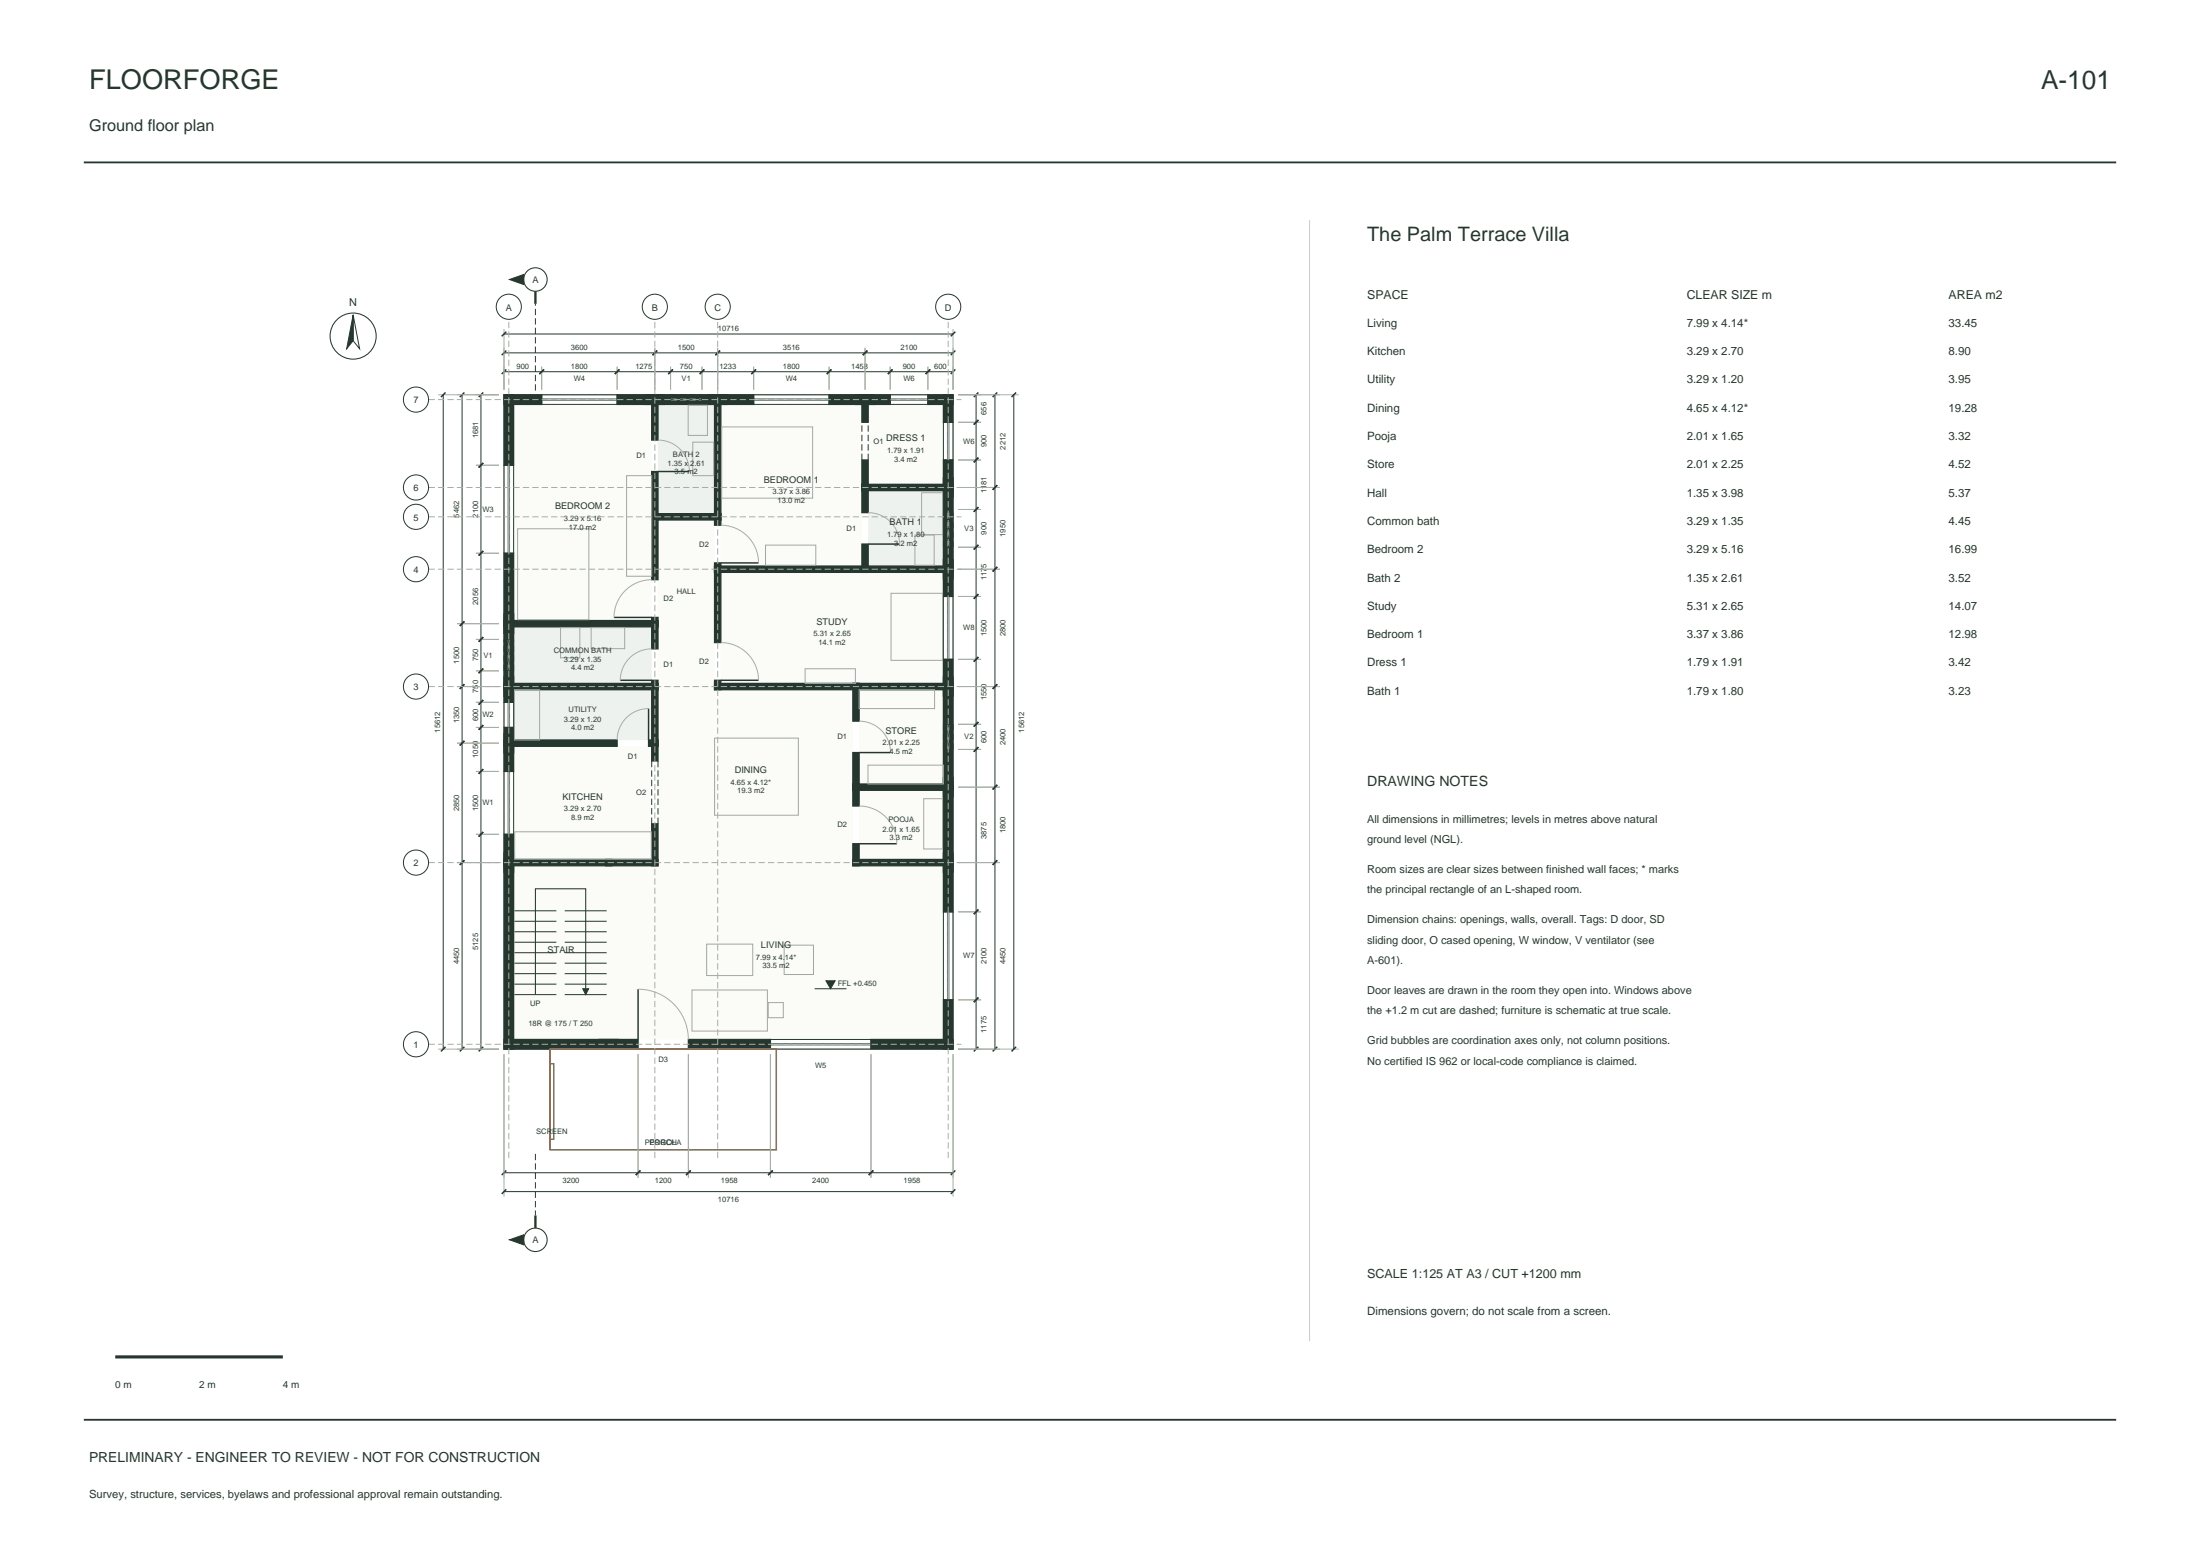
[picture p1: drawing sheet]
<svg xmlns="http://www.w3.org/2000/svg" width="420mm" height="297mm" viewBox="0 0 420 297" stroke-linecap="round" stroke-linejoin="round" font-family="sans-serif">
<path d="M16 31h388M16 271h388" fill="none" stroke="#25372f" stroke-width=".35"/>
<g fill="#fbfbf7">
<path d="M98.1 165.2h18.1v33.2h-18.1z" fill-rule="evenodd"/>
<path d="M116.2 165.2h9.4v-.6h37.2v.6h17.3v33.2h-63.9z" fill-rule="evenodd"/>
<path d="M98.1 142.4h26.3v21.6h-26.3z" fill-rule="evenodd"/>
</g>
<path d="M98.1 131.6h26.3v9.6h-26.3z" fill-rule="evenodd" fill="#eef2ef"/>
<g fill="#fbfbf7">
<path d="M125.6 131h10.8v.6h26.4v33h-37.2z" fill-rule="evenodd"/>
<path d="M164 150.8h16.1v13.2h-16.1z" fill-rule="evenodd"/>
<path d="M164 131.6h16.1v18h-16.1z" fill-rule="evenodd"/>
<path d="M125.6 99.2h10.8v31.8h-10.8z" fill-rule="evenodd"/>
</g>
<path d="M98.1 119.6h26.3v10.8h-26.3z" fill-rule="evenodd" fill="#eef2ef"/>
<path d="M98.1 77.2h26.3v41.2h-26.3z" fill-rule="evenodd" fill="#fbfbf7"/>
<path d="M125.6 77.2h10.8v20.8h-10.8z" fill-rule="evenodd" fill="#eef2ef"/>
<g fill="#fbfbf7">
<path d="M137.6 109.2h42.5v21.2h-42.5z" fill-rule="evenodd"/>
<path d="M137.6 77.2h26.9v30.8h-26.9z" fill-rule="evenodd"/>
<path d="M165.7 77.2h14.4v15.2h-14.4z" fill-rule="evenodd"/>
</g>
<path d="M165.7 93.6h14.4v14.4h-14.4z" fill-rule="evenodd" fill="#eef2ef"/>
<g fill="none" stroke="#a8afa4" stroke-width=".19">
<path d="M83.7 75.4h11.6M96.2 75.4h85.7v124.8h-85.7zM96.2 62.8v11.6M103.4 70v4.4M117.8 70v4.4M125 66.4v8M128 70v4.4M134 70v4.4M137 66.4v8M143.9 70v4.4M158.3 70v4.4M165.1 66.4v8"/>
<path d="M169.9 70v4.4M177.1 70v4.4M181.9 62.8v11.6M182.9 75.4h11.6M90.9 88.8h4.4M125.6 84a6 6 0 0 1 6 6M165.7 97.8a6 6 0 0 1 6 6M182.9 97.2h4.4M182.9 87.8h4.4M182.9 80.6h4.4M182.9 93h8M87.3 119h8"/>
<path d="M90.9 105.6h4.4M124.4 110.6a7.2 7.2 0 0 0-7.2 7.2M137.6 100.2a7.2 7.2 0 0 1 7.2 7.2M182.9 113.8h4.4M182.9 104.4h4.4M182.9 108.6h8M87.3 131h8M90.9 138.8h4.4M90.9 134h4.4M90.9 128h4.4M90.9 122h4.4M123.8 135.2a6 6 0 0 0-6 6"/>
<path d="M124.4 123.8a6 6 0 0 0-6 6M137.6 122.6a7.2 7.2 0 0 1 7.2 7.2M164 137.6a6 6 0 0 1 6 6M182.9 131h8M182.9 138.2h4.4M182.9 125.8h4.4M87.3 141.8h8M90.9 159.2h4.4M90.9 147.2h4.4M164 153.8a7.2 7.2 0 0 1 7.2 7.2M182.9 143h4.4M182.9 150.2h8"/>
<path d="M87.3 164.6h8M182.9 164.6h8M182.9 174h4.4M121.8 188.8a9.6 9.6 0 0 1 9.6 9.6M182.9 190.8h4.4M83.7 200.2h11.6M96.2 201.2v27.2M121.8 201.2v23.6M131.4 201.2v23.6M147.1 201.2v23.6M166.3 201.2v23.6M181.9 201.2v27.2"/>
<path d="M182.9 200.2h11.6"/>
</g>
<g fill="#25372f" stroke="#25372f" stroke-width=".25">
<path d="M96.2 162.8h1.9v37.4h-1.9z" fill-rule="evenodd"/>
<path d="M96.2 198.4h21.9v1.8h-21.9z" fill-rule="evenodd"/>
<path d="M96.2 140h1.9v7.2h-1.9z" fill-rule="evenodd"/>
<path d="M96.2 159.2h1.9v7.3h-1.9z" fill-rule="evenodd"/>
<path d="M96.2 164h20.6v1.2h-20.6z" fill-rule="evenodd"/>
<path d="M96.2 129.2h1.9v4.8h-1.9z" fill-rule="evenodd"/>
<path d="M96.2 138.8h1.9v4.9h-1.9z" fill-rule="evenodd"/>
<path d="M123.8 141.2h1.8v1.2h-1.8z" fill-rule="evenodd"/>
<path d="M96.2 141.2h21.6v1.2h-21.6z" fill-rule="evenodd"/>
<path d="M96.2 117.2h1.9v15.7h-1.9z" fill-rule="evenodd"/>
<path d="M96.2 130.4h29.4v1.2h-29.4z" fill-rule="evenodd"/>
<path d="M96.2 105.6h1.9v15.3h-1.9z" fill-rule="evenodd"/>
<path d="M96.2 75.4h1.9v13.4h-1.9z" fill-rule="evenodd"/>
<path d="M96.2 118.4h29.4v1.2h-29.4z" fill-rule="evenodd"/>
<path d="M117.8 75.4h9.1v1.8h-9.1z" fill-rule="evenodd"/>
<path d="M96.2 75.4h7.2v1.8h-7.2z" fill-rule="evenodd"/>
<path d="M114.4 198.4h7.4v1.8h-7.4z" fill-rule="evenodd"/>
<path d="M166.3 198.4h15.6v1.8h-15.6z" fill-rule="evenodd"/>
<path d="M131.4 198.4h15.7v1.8h-15.7z" fill-rule="evenodd"/>
<path d="M115.6 164h10v1.2h-10z" fill-rule="evenodd"/>
<path d="M124.4 141.2h1.2v4h-1.2z" fill-rule="evenodd"/>
<path d="M124.4 157.2h1.2v8h-1.2z" fill-rule="evenodd"/>
<path d="M124.4 130.4h1.2v12h-1.2z" fill-rule="evenodd"/>
<path d="M124.4 118.4h1.2v5.4h-1.2z" fill-rule="evenodd"/>
<path d="M124.4 129.8h1.2v1.8h-1.2z" fill-rule="evenodd"/>
<path d="M124.4 98h1.2v12.6h-1.2z" fill-rule="evenodd"/>
<path d="M124.4 117.8h1.2v1.8h-1.2z" fill-rule="evenodd"/>
<path d="M124.4 90h1.2v9.2h-1.2z" fill-rule="evenodd"/>
<path d="M124.4 75.4h1.2v8.6h-1.2z" fill-rule="evenodd"/>
<path d="M124.4 98h13.2v1.2h-13.2z" fill-rule="evenodd"/>
<path d="M123.2 75.4h15.7v1.8h-15.7z" fill-rule="evenodd"/>
<path d="M136.4 108h1.2v14.6h-1.2z" fill-rule="evenodd"/>
<path d="M136.4 129.8h1.2v1.8h-1.2z" fill-rule="evenodd"/>
<path d="M136.4 130.4h27.6v1.2h-27.6z" fill-rule="evenodd"/>
<path d="M136.4 98h1.2v2.2h-1.2z" fill-rule="evenodd"/>
<path d="M136.4 107.4h1.2v1.8h-1.2z" fill-rule="evenodd"/>
<path d="M136.4 108h29.3v1.2h-29.3z" fill-rule="evenodd"/>
<path d="M136.4 75.4h1.2v23.8h-1.2z" fill-rule="evenodd"/>
<path d="M158.3 75.4h8.7v1.8h-8.7z" fill-rule="evenodd"/>
<path d="M135.2 75.4h8.7v1.8h-8.7z" fill-rule="evenodd"/>
<path d="M162.8 149.6h1.2v4.2h-1.2z" fill-rule="evenodd"/>
<path d="M162.8 161h1.2v4.2h-1.2z" fill-rule="evenodd"/>
<path d="M162.8 164h19.1v1.2h-19.1z" fill-rule="evenodd"/>
<path d="M162.8 130.4h1.2v7.2h-1.2z" fill-rule="evenodd"/>
<path d="M162.8 143.6h1.2v7.2h-1.2z" fill-rule="evenodd"/>
<path d="M162.8 149.6h19.1v1.2h-19.1z" fill-rule="evenodd"/>
<path d="M162.8 130.4h19.1v1.2h-19.1z" fill-rule="evenodd"/>
<path d="M164.5 92.4h1.2v5.4h-1.2z" fill-rule="evenodd"/>
<path d="M164.5 103.8h1.2v5.4h-1.2z" fill-rule="evenodd"/>
<path d="M164.5 108h17.4v1.2h-17.4z" fill-rule="evenodd"/>
<path d="M164.5 87.8h1.2v5.8h-1.2z" fill-rule="evenodd"/>
<path d="M164.5 75.4h1.2v5.2h-1.2z" fill-rule="evenodd"/>
<path d="M164.5 92.4h17.4v1.2h-17.4z" fill-rule="evenodd"/>
<path d="M163.3 75.4h6.6v1.8h-6.6z" fill-rule="evenodd"/>
<path d="M177.1 75.4h4.8v1.8h-4.8z" fill-rule="evenodd"/>
<path d="M180.1 162.8h1.8v11.2h-1.8z" fill-rule="evenodd"/>
<path d="M180.1 190.8h1.8v9.4h-1.8z" fill-rule="evenodd"/>
<path d="M180.1 148.4h1.8v18.1h-1.8z" fill-rule="evenodd"/>
<path d="M180.1 129.2h1.8v22.9h-1.8z" fill-rule="evenodd"/>
<path d="M180.1 106.8h1.8v7h-1.8z" fill-rule="evenodd"/>
<path d="M180.1 125.8h1.8v7.1h-1.8z" fill-rule="evenodd"/>
<path d="M180.1 91.2h1.8v19.3h-1.8z" fill-rule="evenodd"/>
<path d="M180.1 87.8h1.8v7.1h-1.8z" fill-rule="evenodd"/>
<path d="M180.1 75.4h1.8v5.2h-1.8z" fill-rule="evenodd"/>
</g>
<g fill="none" stroke="#25372f" stroke-width=".28">
<path d="M85.1 74.9l-.9 .9M88.7 74.9l-.9 .9M92.3 74.9l-.9 .9M96.7 70.5l-.9 .9M96.7 66.9l-.9 .9M96.7 63.3l-.9 .9M103.9 70.5l-.9 .9M118.3 70.5l-.9 .9M125.5 66.9l-.9 .9M128.5 70.5l-.9 .9M134.5 70.5l-.9 .9M137.5 66.9l-.9 .9"/>
<path d="M144.3 70.5l-.9 .9M158.7 70.5l-.9 .9M165.6 66.9l-.9 .9M170.4 70.5l-.9 .9M177.6 70.5l-.9 .9M182.4 70.5l-.9 .9M182.4 66.9l-.9 .9M182.4 63.3l-.9 .9M186.8 74.9l-.9 .9M190.4 74.9l-.9 .9M194 74.9l-.9 .9M92.3 88.4l-.9 .8"/>
<path d="M125.6 90h6M186.8 96.8l-.9 .9M186.8 87.4l-.9 .8M186.8 80.2l-.9 .8M190.4 92.6l-.9 .9M88.7 118.6l-.9 .9M92.3 105.2l-.9 .8M117.2 117.8h7.2M137.6 107.4h7.2M165.7 103.8h6M186.8 113.4l-.9 .9M186.8 104l-.9 .9"/>
<path d="M190.4 108.2l-.9 .9M88.7 130.6l-.9 .9M92.3 138.4l-.9 .9M92.3 133.6l-.9 .9M92.3 127.6l-.9 .9M92.3 121.6l-.9 .9M118.4 129.8h6M123.8 135.2v6M137.6 129.8h7.2M186.8 137.8l-.9 .9M186.8 125.4l-.9 .9M190.4 130.6l-.9 .9"/>
<path d="M88.7 141.4l-.9 .9M92.3 158.8l-.9 .9M92.3 146.8l-.9 .9M164 143.6h6M186.8 142.6l-.9 .9M190.4 149.8l-.9 .9M88.7 164.2l-.9 .9M164 161h7.2M186.8 173.6l-.9 .9M190.4 164.2l-.9 .9M85.1 199.8l-.9 .9M88.7 199.8l-.9 .9"/>
<path d="M92.3 199.8l-.9 .9M121.8 188.8v9.6M186.8 199.8l-.9 .9M186.8 190.4l-.9 .9M190.4 199.8l-.9 .9M194 199.8l-.9 .9M96.7 223.4l-.9 .9M96.7 227l-.9 .9M122.3 223.4l-.9 .9M131.9 223.4l-.9 .9M147.5 223.4l-.9 .9M166.7 223.4l-.9 .9"/>
<path d="M182.4 223.4l-.9 .9M182.4 227l-.9 .9"/>
</g>
<g fill="none" stroke="#25372f" stroke-width=".19" stroke-dasharray="1.2 .6" stroke-linecap="butt">
<path d="M102.2 74.6v-16.6M128 75.4h6M128 77.2h6M164.5 87.8v-7.2M165.7 87.8v-7.2M180.1 104.4v-7.2M181.9 104.4v-7.2M96.2 128v-6M98.1 128v-6M124.4 157.2v-12M125.6 157.2v-12M180.1 143v-4.8"/>
<path d="M181.9 143v-4.8M102.2 220.2v11.8"/>
</g>
<g fill="none" stroke="#25372f" stroke-width=".19">
<path d="M67.4 60.1l1.2 6.5-1.2-1.6zM84.6 75.4v124.8M88.2 75.4v124.8M91.8 75.4v124.8M96.2 71h85.7M96.2 67.4h85.7M96.2 63.8h85.7M103.4 75.4h14.4v1.8h-14.4zM128 75.4v1.8M134 75.4v1.8M143.9 75.4h14.4v1.8h-14.4zM169.9 75.4h7.2v1.8h-7.2z"/>
<path d="M186.3 75.4v124.8M189.9 75.4v124.8M193.5 75.4v124.8M96.2 88.8h1.9v16.8h-1.9zM180.1 80.6h1.8v7.2h-1.8zM180.1 97.2h1.8M180.1 113.8h1.8v12h-1.8zM180.1 104.4h1.8M96.2 134h1.9v4.8h-1.9zM96.2 128h1.9M96.2 122h1.9M180.1 138.2h1.8"/>
<path d="M96.2 147.2h1.9v12h-1.9zM180.1 143h1.8M98.2 179.8h8M98.2 177.8h8M98.2 175.8h8M98.2 173.8h8M107.8 179.8h8M107.8 177.8h8M107.8 175.8h8M107.8 173.8h8M180.1 174h1.8v16.8h-1.8zM98.2 189.8h8"/>
<path d="M98.2 187.8h8M98.2 185.8h8M98.2 183.8h8M98.2 181.8h8M107.8 189.8h8M107.8 187.8h8M107.8 185.8h8M107.8 183.8h8M107.8 181.8h8M147.1 198.4h19.2v1.8h-19.2zM155.5 188.7h6.1M96.2 223.8h85.7"/>
<path d="M96.2 227.4h85.7"/>
<circle cx="97.1" cy="58.6" r="2.4"/>
<circle cx="125" cy="58.6" r="2.4"/>
<circle cx="137" cy="58.6" r="2.4"/>
<circle cx="181" cy="58.6" r="2.4"/>
<circle cx="79.4" cy="76.3" r="2.4"/>
<circle cx="79.4" cy="93" r="2.4"/>
<circle cx="79.4" cy="98.6" r="2.4"/>
<circle cx="79.4" cy="108.6" r="2.4"/>
<circle cx="79.4" cy="131" r="2.4"/>
<circle cx="79.4" cy="164.6" r="2.4"/>
<circle cx="79.4" cy="199.3" r="2.4"/>
</g>
<g fill="none" stroke="#5f7d78" stroke-width=".19">
<path d="M103.4 76.1h14.4M103.4 76.4h14.4M143.9 76.1h14.4M143.9 76.4h14.4M169.9 76.1h7.2M169.9 76.4h7.2M97 88.8v16.8M97.3 88.8v16.8M180.9 80.6v7.2M181.2 80.6v7.2M180.9 113.8v12M181.2 113.8v12"/>
<path d="M97 134v4.8M97.3 134v4.8M97 147.2v12M97.3 147.2v12M180.9 174v16.8M181.2 174v16.8M147.1 199.5h19.2M147.1 199.2h19.2"/>
</g>
<path d="M128 76.1h6M128 76.4h6M180.9 104.4v-7.2M181.2 104.4v-7.2M97 128v-6M97.3 128v-6M180.9 143v-4.8M181.2 143v-4.8" fill="none" stroke="#5f7d78" stroke-width=".19" stroke-dasharray="1.2 .6" stroke-linecap="butt"/>
<g fill="none" stroke="#25372f" stroke-width=".2">
<path d="M102.2 189.8v-20.2h9.6v20.2"/>
<circle cx="102.2" cy="53.4" r="2.24"/>
<circle cx="67.4" cy="64.2" r="4.4"/>
<circle cx="102.2" cy="236.6" r="2.24"/>
</g>
<g fill="#25372f" stroke="#25372f" stroke-width=".19">
<path d="M111.3 188.7h1.1l-.6 1.1z"/>
<path d="M157.7 187.2h1.7l-.8 1.5z"/>
<path d="M97.3 236.6l2.7-.9v1.9z"/>
<path d="M97.3 53.4l2.7-1v1.9z"/>
<path d="M67.4 60.1v4.9l-1.2 1.6z"/>
</g>
<g fill="none" stroke="#a3aaa1" stroke-width=".19">
<path d="M131.4 77.4h3.7v5.7h-3.7zM119.6 90.8h4.8v19.2h-4.8zM132.3 84.4h4v6.4h-4zM137.8 81.5h17.3v13.6h-17.3zM175.9 94h4v8h-4zM98.8 100.9h13.6v17.4h-13.6zM107 119.8h3.7v5.8h-3.7zM112.9 119.8h6.4v4h-6.4zM146.1 104h9.6v3.9h-9.6zM170.1 113.2h9.8v12.8h-9.8zM174.7 102.1h3.6v5.8h-3.6zM98.2 131.6h4.8v9.6h-4.8z"/>
<path d="M153.7 127.6h9.6v2.8h-9.6zM164 131.6h14.4v3.6h-14.4zM98.3 158.8h26v5.2h-26zM136.4 140.9h16v14.7h-16zM165.7 146h14.4v3.6h-14.4zM176.3 152.4h3.6v9.6h-3.6zM132.1 189h14.4v7.8h-14.4zM134.9 180.2h8.8v6h-8.8zM146.7 191.4h2.8v2.8h-2.8zM149.7 180.4h5.6v5.6h-5.6z"/>
</g>
<path d="M105 200.2h43.2v19.2h-43.2zM105 203h.7v14.4h-.7z" fill="none" stroke="#9e653f" stroke-width=".25"/>
<path d="M81.8 76.3h101.7M81.8 98.6h101.7M81.8 93h101.7M81.8 108.6h101.7M81.8 131h101.7M81.8 164.6h101.7M81.8 199.3h101.7M97.1 221v-160M125 221v-160M137 221v-160M181 221v-160" fill="none" stroke="#a8afa4" stroke-width=".19" stroke-dasharray="1.2 .6" stroke-linecap="butt"/>
<path d="M102.2 55.6v2.4M102.2 232v2.4" fill="none" stroke="#25372f" stroke-width=".45"/>
<path d="M250 42v214" fill="none" stroke="#c9d0c7" stroke-width=".2"/>
<path d="M22 259h32" fill="none" stroke="#25372f" stroke-width=".6"/>
<text font-size="5.2" fill="#25372f" x="17" y="17">FLOORFORGE</text>
<text font-size="5" fill="#25372f" x="389.7" y="17">A-101</text>
<text font-size="3.8" fill="#25372f" x="261" y="46">The Palm Terrace Villa</text>
<text font-size="3.1" fill="#25372f" x="17" y="25">Ground floor plan</text>
<text font-size="2.7" fill="#25372f" x="261" y="150">DRAWING NOTES</text>
<text font-size="2.6" fill="#25372f" x="17" y="279">PRELIMINARY - ENGINEER TO REVIEW - NOT FOR CONSTRUCTION</text>
<text font-size="2.4" fill="#25372f" x="261" y="244">SCALE 1:125 AT A3 / CUT +1200 mm</text>
<g font-size="2.3" fill="#25372f">
<text x="261" y="57">SPACE</text>
<text x="322" y="57">CLEAR SIZE m</text>
<text x="372" y="57">AREA m2</text>
</g>
<g font-size="2.2" fill="#25372f">
<text x="261" y="62.4">Living</text>
<text x="322" y="62.4">7.99 x 4.14*</text>
<text x="372" y="62.4">33.45</text>
<text x="261" y="67.8">Kitchen</text>
<text x="322" y="67.8">3.29 x 2.70</text>
<text x="372" y="67.8">8.90</text>
<text x="261" y="73.2">Utility</text>
<text x="322" y="73.2">3.29 x 1.20</text>
<text x="372" y="73.2">3.95</text>
<text x="261" y="78.6">Dining</text>
<text x="322" y="78.6">4.65 x 4.12*</text>
<text x="372" y="78.6">19.28</text>
<text x="261" y="84">Pooja</text>
<text x="261" y="89.4">Store</text>
<text x="322" y="84">2.01 x 1.65</text>
<text x="322" y="89.4">2.01 x 2.25</text>
<text x="372" y="84">3.32</text>
<text x="372" y="89.4">4.52</text>
<text x="261" y="94.8">Hall</text>
<text x="322" y="94.8">1.35 x 3.98</text>
<text x="372" y="94.8">5.37</text>
<text x="261" y="100.2">Common bath</text>
<text x="322" y="100.2">3.29 x 1.35</text>
<text x="372" y="100.2">4.45</text>
<text x="261" y="105.6">Bedroom 2</text>
<text x="322" y="105.6">3.29 x 5.16</text>
<text x="372" y="105.6">16.99</text>
<text x="261" y="111">Bath 2</text>
<text x="322" y="111">1.35 x 2.61</text>
<text x="372" y="111">3.52</text>
<text x="261" y="116.4">Study</text>
<text x="322" y="116.4">5.31 x 2.65</text>
<text x="372" y="116.4">14.07</text>
<text x="261" y="121.8">Bedroom 1</text>
<text x="322" y="121.8">3.37 x 3.86</text>
<text x="372" y="121.8">12.98</text>
<text x="261" y="127.2">Dress 1</text>
<text x="322" y="127.2">1.79 x 1.91</text>
<text x="372" y="127.2">3.42</text>
<text x="261" y="132.6">Bath 1</text>
<text x="322" y="132.6">1.79 x 1.80</text>
<text x="372" y="132.6">3.23</text>
<text x="261" y="251">Dimensions govern; do not scale from a screen.</text>
</g>
<g font-size="2.1" fill="#25372f">
<text x="66.7" y="58.4">N</text>
<text x="261" y="157">All dimensions in millimetres; levels in metres above natural</text>
<text x="261" y="160.9">ground level (NGL).</text>
<text x="261" y="166.6">Room sizes are clear sizes between finished wall faces; * marks</text>
<text x="261" y="170.5">the principal rectangle of an L-shaped room.</text>
<text x="261" y="176.2">Dimension chains: openings, walls, overall. Tags: D door, SD</text>
<text x="261" y="180.1">sliding door, O cased opening, W window, V ventilator (see</text>
<text x="261" y="184">A-601).</text>
<text x="261" y="189.7">Door leaves are drawn in the room they open into. Windows above</text>
<text x="261" y="193.6">the +1.2 m cut are dashed; furniture is schematic at true scale.</text>
<text x="261" y="199.3">Grid bubbles are coordination axes only, not column positions.</text>
<text x="261" y="203.2">No certified IS 962 or local-code compliance is claimed.</text>
<text x="17" y="286">Survey, structure, services, byelaws and professional approval remain outstanding.</text>
</g>
<g font-size="1.9" fill="#25372f">
<text x="22" y="265">0 m</text>
<text x="38" y="265">2 m</text>
<text x="54" y="265">4 m</text>
</g>
<g font-size="1.8" fill="#25372f">
<text x="96.5" y="59.3">A</text>
<text x="101.6" y="54">A</text>
<text x="124.4" y="59.3">B</text>
<text x="136.4" y="59.3">C</text>
<text x="180.4" y="59.3">D</text>
<text x="78.9" y="77">7</text>
<text x="169.2" y="84.2">DRESS 1</text>
<text x="78.9" y="93.8">6</text>
<text x="145.8" y="92.1">BEDROOM 1</text>
<text x="78.9" y="99.4">5</text>
<text x="106" y="97.2">BEDROOM 2</text>
<text x="169.8" y="100.2">BATH 1</text>
<text x="78.9" y="109.4">4</text>
<text x="155.9" y="119.2">STUDY</text>
<text x="78.9" y="131.8">3</text>
<text x="169" y="140">STORE</text>
<text x="140.3" y="147.5">DINING</text>
<text x="107.4" y="152.6">KITCHEN</text>
<text x="78.9" y="165.4">2</text>
<text x="104.5" y="181.8">STAIR</text>
<text x="145.3" y="180.9">LIVING</text>
<text x="78.9" y="200">1</text>
<text x="101.6" y="237.3">A</text>
</g>
<g font-size="1.4" fill="#25372f">
<text x="137.1" y="63.2">10716</text>
<text x="98.6" y="70.4">900</text>
<text x="109" y="70.4">1800</text>
<text x="109" y="66.8">3600</text>
<text x="121.3" y="70.4">1275</text>
<text x="129.4" y="66.8">1500</text>
<text x="129.8" y="70.4">750</text>
<text x="137.3" y="70.4">1233</text>
<text x="149.5" y="70.4">1800</text>
<text x="149.5" y="66.8">3516</text>
<text x="162.5" y="70.4">1458</text>
<text x="171.9" y="66.8">2100</text>
<text x="172.3" y="70.4">900</text>
<text x="178.3" y="70.4">600</text>
<text x="109.5" y="72.8">W4</text>
<text x="130.1" y="72.8">V1</text>
<text x="150" y="72.8">W4</text>
<text x="172.5" y="72.8">W6</text>
<text x="91.3" y="83.7" transform="rotate(-90 91.3 83.7)">1681</text>
<text x="188.3" y="79.2" transform="rotate(-90 188.3 79.2)">656</text>
<text x="121.5" y="87.5">D1</text>
<text x="127.4" y="89">1.35 x 2.61</text>
<text x="128.5" y="87.1">BATH 2</text>
<text x="166.8" y="84.7">O1</text>
<text x="169.3" y="86.4">1.79 x 1.91</text>
<text x="170.7" y="88.1">3.4 m2</text>
<text x="183.9" y="84.7">W6</text>
<text x="188.3" y="85.4" transform="rotate(-90 188.3 85.4)">900</text>
<text x="191.9" y="85.8" transform="rotate(-90 191.9 85.8)">2212</text>
<text x="128.8" y="90.5">3.5 m2</text>
<text x="147.5" y="94.4">3.37 x 3.86</text>
<text x="188.3" y="94.1" transform="rotate(-90 188.3 94.1)">1181</text>
<text x="87.7" y="98.8" transform="rotate(-90 87.7 98.8)">5462</text>
<text x="91.3" y="98.8" transform="rotate(-90 91.3 98.8)">2100</text>
<text x="92.1" y="97.7">W3</text>
<text x="107.6" y="99.4">3.29 x 5.16</text>
<text x="108.6" y="101.1">17.0 m2</text>
<text x="148.5" y="96">13.0 m2</text>
<text x="161.6" y="101.3">D1</text>
<text x="184.1" y="101.3">V3</text>
<text x="133.5" y="104.3">D2</text>
<text x="169.3" y="102.5">1.79 x 1.80</text>
<text x="170.7" y="104.1">3.2 m2</text>
<text x="188.3" y="102.1" transform="rotate(-90 188.3 102.1)">900</text>
<text x="191.9" y="102.5" transform="rotate(-90 191.9 102.5)">1950</text>
<text x="129.2" y="113.4">HALL</text>
<text x="188.3" y="110.8" transform="rotate(-90 188.3 110.8)">1175</text>
<text x="91.3" y="115.4" transform="rotate(-90 91.3 115.4)">2056</text>
<text x="126.7" y="114.7">D2</text>
<text x="92.3" y="125.5">V1</text>
<text x="105.7" y="124.6">COMMON BATH</text>
<text x="155.3" y="121.5">5.31 x 2.65</text>
<text x="156.2" y="123.1">14.1 m2</text>
<text x="183.9" y="120.3">W8</text>
<text x="188.3" y="121.5" transform="rotate(-90 188.3 121.5)">1500</text>
<text x="191.9" y="121.5" transform="rotate(-90 191.9 121.5)">2800</text>
<text x="87.7" y="126.7" transform="rotate(-90 87.7 126.7)">1500</text>
<text x="91.3" y="126.3" transform="rotate(-90 91.3 126.3)">750</text>
<text x="107.6" y="126.5">3.29 x 1.35</text>
<text x="109" y="127.9">4.4 m2</text>
<text x="126.7" y="127.3">D1</text>
<text x="133.5" y="126.7">D2</text>
<text x="91.3" y="137.7" transform="rotate(-90 91.3 137.7)">600</text>
<text x="91.3" y="132.3" transform="rotate(-90 91.3 132.3)">750</text>
<text x="92.1" y="136.9">W2</text>
<text x="107.6" y="137.9">3.29 x 1.20</text>
<text x="108.5" y="136">UTILITY</text>
<text x="188.3" y="133.7" transform="rotate(-90 188.3 133.7)">1550</text>
<text x="84.1" y="139.8" transform="rotate(-90 84.1 139.8)">15612</text>
<text x="87.7" y="138.1" transform="rotate(-90 87.7 138.1)">1350</text>
<text x="109" y="139.3">4.0 m2</text>
<text x="159.9" y="141.1">D1</text>
<text x="168.5" y="142.3">2.01 x 2.25</text>
<text x="169.8" y="143.9">4.5 m2</text>
<text x="184.1" y="141.1">V2</text>
<text x="188.3" y="141.9" transform="rotate(-90 188.3 141.9)">600</text>
<text x="191.9" y="142.3" transform="rotate(-90 191.9 142.3)">2400</text>
<text x="195.5" y="139.8" transform="rotate(-90 195.5 139.8)">15612</text>
<text x="91.3" y="144.7" transform="rotate(-90 91.3 144.7)">1050</text>
<text x="119.9" y="144.9">D1</text>
<text x="139.5" y="149.8">4.65 x 4.12*</text>
<text x="87.7" y="154.9" transform="rotate(-90 87.7 154.9)">2850</text>
<text x="91.3" y="154.9" transform="rotate(-90 91.3 154.9)">1500</text>
<text x="92.1" y="153.7">W1</text>
<text x="107.6" y="154.9">3.29 x 2.70</text>
<text x="121.4" y="151.7">O2</text>
<text x="140.7" y="151.4">19.3 m2</text>
<text x="109" y="156.5">8.9 m2</text>
<text x="159.9" y="157.9">D2</text>
<text x="168.5" y="158.9">2.01 x 1.65</text>
<text x="169.6" y="157">POOJA</text>
<text x="169.8" y="160.3">3.3 m2</text>
<text x="188.3" y="160.2" transform="rotate(-90 188.3 160.2)">3875</text>
<text x="191.9" y="159.1" transform="rotate(-90 191.9 159.1)">1800</text>
<text x="87.7" y="184.1" transform="rotate(-90 87.7 184.1)">4450</text>
<text x="91.3" y="181.4" transform="rotate(-90 91.3 181.4)">5125</text>
<text x="144.3" y="183.1">7.99 x 4.14*</text>
<text x="145.5" y="184.8">33.5 m2</text>
<text x="183.9" y="182.9">W7</text>
<text x="188.3" y="184.1" transform="rotate(-90 188.3 184.1)">2100</text>
<text x="191.9" y="184.1" transform="rotate(-90 191.9 184.1)">4450</text>
<text x="101.2" y="191.9">UP</text>
<text x="159.9" y="188.2">FFL +0.450</text>
<text x="100.9" y="195.8">18R @ 175 / T 250</text>
<text x="188.3" y="197.2" transform="rotate(-90 188.3 197.2)">1175</text>
<text x="125.7" y="202.7">D3</text>
<text x="155.6" y="203.8">W5</text>
<text x="102.4" y="216.5">SCREEN</text>
<text x="123.1" y="218.5">PERGOLA</text>
<text x="124" y="218.5">PORCH</text>
<text x="107.4" y="225.8">3200</text>
<text x="125" y="225.8">1200</text>
<text x="137.6" y="225.8">1958</text>
<text x="155.1" y="225.8">2400</text>
<text x="172.5" y="225.8">1958</text>
<text x="137.1" y="229.4">10716</text>
</g>
</svg>
